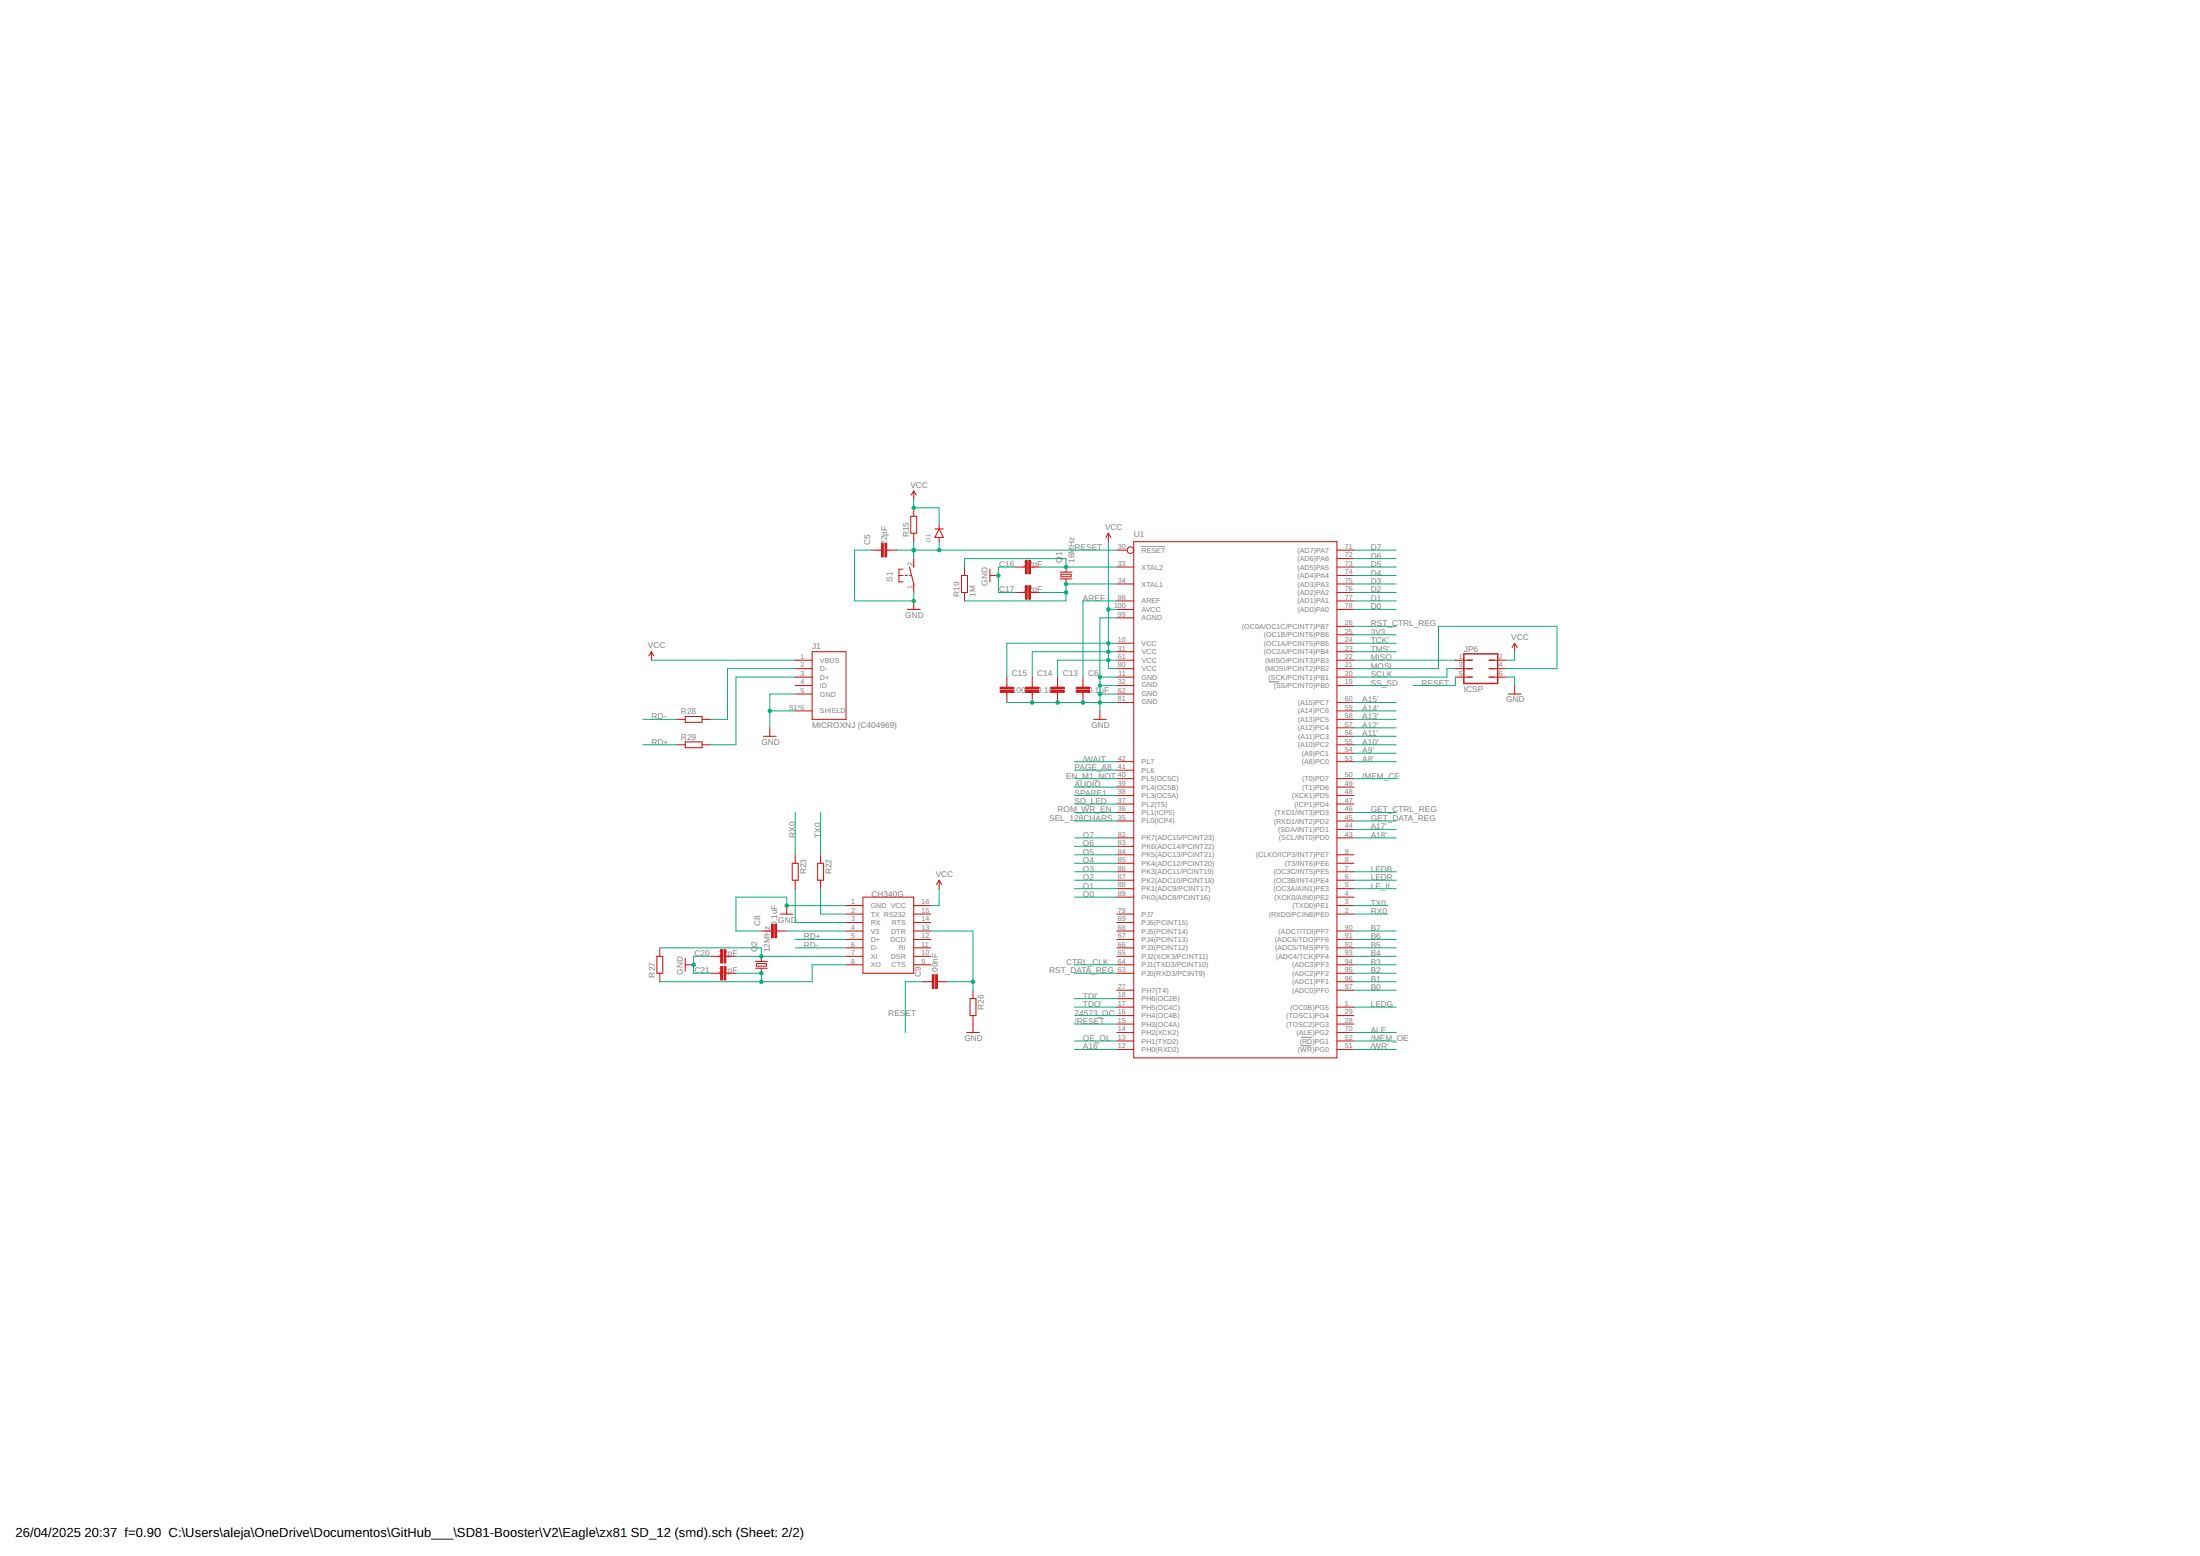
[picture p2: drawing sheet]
<svg xmlns="http://www.w3.org/2000/svg" width="594mm" height="420mm" viewBox="0 0 594 420" stroke-linecap="round" stroke-linejoin="round" font-family="sans-serif">
<path d="M308.2 147.6h6.3M342.7 184.1h2.6M351.3 282.4h2.7M351.5 280.1h2.7" fill="none" stroke="#808080" stroke-width=".27"/>
<g fill="none" stroke="#c90d0c" stroke-width=".27">
<path d="M245.9 139.4h1.6v4.6h-1.6zM246.7 132.5v2.3M246.7 137.1v2.3M246.7 132.5l.7 1.2M246.7 132.5l-.7 1.2M235.3 148.5h2.8M239.4 148.5h2.8M242.7 155.4h1.2M243.9 153.7h-1.2v3.4h1.2M244.5 155.4h.5M245.6 155.4h.6M245.6 153.1l1.1 4.6v2.3"/>
<path d="M246.7 144v2.3M246.7 150.8v2.3M252.5 142.8h2.2M253.6 142.8l1.1 2.3h-2.2zM253.6 141.7v1.1M253.6 145.1v1.2M259.7 155.4h1.6v4.6h-1.6zM260.5 153.1v2.3M260.5 160v2.3M267.3 155.4h2.3M267.3 153.7v3.4M274.2 160h2.7"/>
<path d="M274.2 153.1h2.7M278.3 160h2.7M278.3 153.1h2.7M286.3 154.5h3.2M286.3 156.3h3.2M286.5 155.1h2.7v.6h-2.7zM287.9 153.1v1.4M287.9 156.3v1.4M299.3 144l.7 1.1M299.3 144l-.7 1.1M299.3 144v2.3M301.6 157.7h4.6"/>
<path d="M301.6 153.1h4.6M301.6 148.5h2.8M306.2 146.3h54.8v139.4h-54.8zM361 160h4.6M361 157.7h4.6M361 155.4h4.6M361 153.1h4.6M361 150.8h4.6M361 148.5h4.6M175.9 176l.7 1.1M175.9 176l-.7 1.1M175.9 176v2.3"/>
<path d="M214.7 178.3h4.6M219.3 176h9.2v18.2h-9.2zM245 164.5h3.5M246.7 162.3v2.2M301.6 164.5h4.6M301.6 162.3h4.6M301.6 178.3h4.6M301.6 173.7h4.6M301.6 176h4.6M301.6 166.8h4.6M361 164.5h4.6M361 162.3h4.6"/>
<path d="M361 178.3h4.6M361 169.1h4.6M361 173.7h4.6M361 171.4h4.6M361 176h4.6M393 178.3h3.4M403.3 178.3h3.4M409 173.7l.7 1.1M409 173.7l-.7 1.1M409 173.7v2.3M182.8 194.2h2.2M185 193.5h4.6v1.6h-4.6z"/>
<path d="M189.6 194.2h2.3M206.2 198.8h3.4M207.9 196.5v2.3M214.7 192h4.6M214.7 180.6h4.6M214.7 182.8h4.6M214.7 185.1h4.6M214.7 187.4h4.6M271.9 182.8v2.8M271.9 186.9v2.8M278.7 182.8v2.8M278.7 186.9v2.8"/>
<path d="M285.6 182.8v2.8M285.6 186.9v2.8M292.4 182.8v2.8M292.4 186.9v2.8M295.3 194.2h3.4M297 192v2.2M301.6 189.7h4.6M301.6 180.6h4.6M301.6 182.8h4.6M301.6 185.1h4.6M301.6 187.4h4.6M361 198.8h4.6"/>
<path d="M361 196.5h4.6M361 194.2h4.6M361 192h4.6M361 189.7h4.6M361 180.6h4.6M361 182.8h4.6M361 185.1h4.6M393 180.6h3.4M393 182.8h3.4M403.3 180.6h3.4M403.3 182.8h3.4M407.3 187.4h3.4"/>
<path d="M409 185.1v2.3M182.8 201.1h2.2M185 200.3h4.6v1.6h-4.6zM189.6 201.1h2.3M301.6 205.7h4.6M301.6 217.1h4.6M301.6 210.2h4.6M301.6 212.5h4.6M301.6 219.4h4.6M301.6 214.8h4.6M301.6 208h4.6M361 205.7h4.6"/>
<path d="M361 203.4h4.6M361 201.1h4.6M361 217.1h4.6M361 210.2h4.6M361 212.5h4.6M361 219.4h4.6M361 214.8h4.6M213.9 233.1h1.6v4.6h-1.6zM214.7 230.8v2.3M214.7 237.7v2.3M220.8 233.1h1.6v4.6h-1.6zM221.6 230.8v2.3"/>
<path d="M221.6 237.7v2.3M253.6 237.7v2.3M253.6 237.7l.7 1.1M253.6 237.7l-.7 1.1M301.6 230.8h4.6M301.6 240h4.6M301.6 237.7h4.6M301.6 235.4h4.6M301.6 221.7h4.6M301.6 226.3h4.6M301.6 233.1h4.6M301.6 228.5h4.6"/>
<path d="M361 230.8h4.6M361 240h4.6M361 237.7h4.6M361 235.4h4.6M361 221.7h4.6M361 226.3h4.6M361 224h4.6M361 233.1h4.6M177.4 258.2h1.6v4.6h-1.6zM178.2 255.9v2.3M185 258.8v3.4M191.9 258.2h2.7"/>
<path d="M196 258.2h2.7M204 259.6h3.2M205.6 251.4h2.7M205.6 258.2v1.4M209.7 251.4h2.7M210.7 246.8h3.5M212.4 244.5v2.3M228.5 258.2h4.5M228.5 255.9h4.5M228.5 253.7h4.5M228.5 251.4h4.5M228.5 246.8h4.5"/>
<path d="M228.5 244.5h4.5M228.5 249.1h4.5M233 242.3h13.7v20.5h-13.7zM246.7 258.2h4.6M246.7 255.9h4.6M246.7 253.7h4.6M246.7 251.4h4.6M246.7 246.8h4.6M246.7 244.5h4.6M246.7 249.1h4.6M301.6 258.2h4.6M301.6 255.9h4.6"/>
<path d="M301.6 253.7h4.6M301.6 251.4h4.6M301.6 246.8h4.6M301.6 242.3h4.6M301.6 249.1h4.6M361 258.2h4.6M361 255.9h4.6M361 253.7h4.6M361 251.4h4.6M361 246.8h4.6M361 244.5h4.6M361 242.3h4.6"/>
<path d="M178.2 262.8v2.3M185 260.5h2.3M191.9 262.8h2.7M196 262.8h2.7M204 261.5h3.2M204.2 260.2h2.8v.7h-2.8zM205.6 261.5v1.3M228.5 260.5h4.5M246.7 260.5h4.6M249 265.1h2.8M253.1 265.1h2.8M261 278.8h3.5"/>
<path d="M261.9 269.7h1.6v4.5h-1.6zM262.7 267.4v2.3M262.7 274.2v4.6M301.6 267.4h4.6M301.6 262.8h4.6M301.6 260.5h4.6M301.6 278.8h4.6M301.6 271.9h4.6M301.6 274.2h4.6M301.6 276.5h4.6M301.6 269.7h4.6M361 267.4h4.6"/>
<path d="M361 265.1h4.6M361 262.8h4.6M361 260.5h4.6M361 278.8h4.6M361 271.9h4.6M361 274.2h4.6M361 276.5h4.6M301.6 281.1h4.6M301.6 283.4h4.6M361 281.1h4.6M361 283.4h4.6"/>
<circle cx="305.3" cy="148.5" r=".89"/>
</g>
<g fill="#c90d0c" stroke="#c90d0c" stroke-width=".27">
<path d="M239 146.7h.4v3.7h-.4z"/>
<path d="M238 146.7h.5v3.7h-.5z"/>
<path d="M290.6 186.5h3.7v.4h-3.7z"/>
<path d="M290.6 185.6h3.7v.4h-3.7z"/>
<path d="M283.8 186.5h3.6v.4h-3.6z"/>
<path d="M283.8 185.6h3.6v.4h-3.6z"/>
<path d="M276.9 186.5h3.7v.4h-3.7z"/>
<path d="M276.9 185.6h3.7v.4h-3.7z"/>
<path d="M270.1 186.5h3.6v.4h-3.6z"/>
<path d="M270.1 185.6h3.6v.4h-3.6z"/>
<path d="M277.8 151.3h.5v3.6h-.5z"/>
<path d="M276.9 151.3h.5v3.6h-.5z"/>
<path d="M277.8 158.2h.5v3.6h-.5z"/>
<path d="M276.9 158.2h.5v3.6h-.5z"/>
<path d="M209.3 249.6h.4v3.6h-.4z"/>
<path d="M208.3 249.6h.5v3.6h-.5z"/>
<path d="M252.7 263.3h.4v3.6h-.4z"/>
<path d="M251.8 263.3h.4v3.6h-.4z"/>
<path d="M195.5 256.4h.5v3.7h-.5z"/>
<path d="M194.6 256.4h.5v3.7h-.5z"/>
<path d="M195.5 261h.5v3.6h-.5z"/>
<path d="M194.6 261h.5v3.6h-.5z"/>
</g>
<path d="M395.3 176.6h9.1v8h-9.1zM396.4 178.3h1.2M402.1 178.3h1.2M396.4 180.6h1.2M396.4 182.8h1.2M402.1 180.6h1.2M402.1 182.8h1.2" fill="none" stroke="#c90d0c" stroke-width=".38"/>
<g fill="none" stroke="#0dab76" stroke-width=".27">
<path d="M246.7 134.8v2.3h6.9v4.6M235.3 148.5h-4.6v13.8h16v-2.3M242.2 148.5h59.4M246.7 146.3v4.5M253.6 146.3v2.2M260.5 153.1v-2.3h27.4v2.3M274.2 153.1h-4.6v6.9h4.6M281 153.1h20.6M281 160h6.9M299.3 146.3v34.3h2.3M301.6 157.7h-13.7v4.6h-27.4M365.6 148.5h11.4"/>
<path d="M365.6 153.1h11.4M365.6 160h11.4M365.6 150.8h11.4M365.6 157.7h11.4M365.6 155.4h11.4M175.9 178.3h38.8M299.3 164.5h2.3M301.6 166.8h-4.6v25.2M301.6 162.3h-9.2v20.5M301.6 173.7h-29.7v9.1M301.6 176h-22.9v6.8M301.6 178.3h-16v4.5"/>
<path d="M365.6 162.3h11.4M365.6 164.5h11.4M365.6 173.7h11.4M365.6 176h11.4M365.6 178.3h27.4M365.6 169.1h11.4M365.6 171.4h11.4M409 176v2.3h-2.3M173.6 194.2h9.2M207.9 192h6.8M214.7 182.8h-16v18.3h-6.8M214.7 187.4h-6.8v9.1"/>
<path d="M214.7 180.6h-18.3v13.6h-4.5M271.9 189.7h29.7M297 182.8h4.6M297 187.4h4.6M297 185.1h4.6M365.6 189.7h11.4M365.6 185.1h9.1M365.6 192h11.4M365.6 180.6h22.8v-11.5h32v11.5h-13.7M365.6 198.8h11.4M365.6 196.5h11.4M365.6 194.2h11.4"/>
<path d="M393 180.6h-2.3v2.2h-25.1M393 182.8v2.3h-11.4M406.7 182.8h2.3v2.3M173.6 201.1h9.2M214.7 219.4v11.4M221.6 219.4v11.4M290.2 210.2h11.4M290.2 219.4h11.4M290.2 217.1h11.4M290.2 214.8h11.4M290.2 212.5h11.4M290.2 208h11.4"/>
<path d="M290.2 205.7h11.4M365.6 210.2h11.4M365.6 219.4h11.4M365.6 205.7h11.4M365.6 203.4h11.4M365.6 201.1h11.4M214.7 240v9.1h13.8M221.6 240v6.8h6.9M253.6 240v4.5h-2.3M290.2 221.7h11.4M290.2 240h11.4M290.2 237.7h11.4"/>
<path d="M290.2 235.4h11.4M290.2 233.1h11.4M290.2 230.8h11.4M290.2 228.5h11.4M290.2 226.3h11.4M365.6 221.7h11.4M365.6 240h11.4M365.6 237.7h11.4M365.6 235.4h11.4M365.6 226.3h11.4M365.6 224h11.4M178.2 255.9h27.4v2.3"/>
<path d="M191.9 258.2h-4.6v4.6h4.6M198.7 258.2h29.8M212.4 251.4h16.1M214.7 255.9h13.8M214.7 253.7h13.8M228.5 244.5h-16.1v-2.2h-13.7v9.1h6.9M251.3 251.4h11.4v16M290.2 242.3h11.4M365.6 244.5h9.1M365.6 251.4h11.4M365.6 258.2h11.4M365.6 246.8h9.1"/>
<path d="M365.6 255.9h11.4M365.6 253.7h11.4M198.7 262.8h6.9v2.3M228.5 260.5h-9.2v4.6h-41.1M249 265.1h-4.5v13.7M255.9 265.1h6.8M290.2 262.8h11.4M290.2 276.5h11.4M290.2 274.2h11.4M290.2 269.7h11.4M290.2 260.5h11.4M290.2 271.9h11.4"/>
<path d="M365.6 262.8h11.4M365.6 265.1h11.4M365.6 278.8h11.4M365.6 260.5h11.4M365.6 267.4h11.4M365.6 271.9h11.4M290.2 281.1h11.4M290.2 283.4h11.4M365.6 281.1h11.4M365.6 283.4h11.4"/>
</g>
<g fill="#0dab76" stroke="#0dab76" stroke-width=".27">
<circle cx="297" cy="189.7" r=".47"/>
<circle cx="297" cy="187.4" r=".47"/>
<circle cx="297" cy="185.1" r=".47"/>
<circle cx="297" cy="182.8" r=".47"/>
<circle cx="278.7" cy="189.7" r=".47"/>
<circle cx="285.6" cy="189.7" r=".47"/>
<circle cx="292.4" cy="189.7" r=".47"/>
<circle cx="246.7" cy="162.3" r=".47"/>
<circle cx="269.6" cy="155.4" r=".47"/>
<circle cx="212.4" cy="244.5" r=".47"/>
<circle cx="187.3" cy="260.5" r=".47"/>
<circle cx="207.9" cy="192" r=".47"/>
<circle cx="246.7" cy="137.1" r=".47"/>
<circle cx="299.3" cy="164.5" r=".47"/>
<circle cx="299.3" cy="173.7" r=".47"/>
<circle cx="299.3" cy="176" r=".47"/>
<circle cx="299.3" cy="178.3" r=".47"/>
<circle cx="246.7" cy="148.5" r=".47"/>
<circle cx="253.6" cy="148.5" r=".47"/>
<circle cx="287.9" cy="153.1" r=".47"/>
<circle cx="287.9" cy="160" r=".47"/>
<circle cx="287.9" cy="157.7" r=".47"/>
<circle cx="205.6" cy="258.2" r=".47"/>
<circle cx="205.6" cy="265.1" r=".47"/>
<circle cx="205.6" cy="262.8" r=".47"/>
<circle cx="262.7" cy="265.1" r=".47"/>
</g>
<g font-size="3.5">
<text x="4.2" y="415">26/04/2025</text>
<text x="22.9" y="415">20:37 f=0.90 C:\Users\aleja\OneDrive\Documentos\GitHub___\SD81-Booster\V2\Eagle\zx81 SD_12 (smd).sch (Sheet: 2/2)</text>
</g>
<g font-size="2.2" fill="#808080">
<text x="245.8" y="131.6">VCC</text>
<text x="298.4" y="143.1">VCC</text>
<text x="235" y="147.2" transform="rotate(-90 235 147.2)">C5</text>
<text x="239.5" y="147.2" transform="rotate(-90 239.5 147.2)">22pF</text>
<text x="245.4" y="145.1" transform="rotate(-90 245.4 145.1)">R15</text>
<text x="290.2" y="148.6">RESET</text>
<text x="306.2" y="145.1">U1</text>
<text x="370.2" y="148.6">D7</text>
<text x="269.8" y="153">C16</text>
<text x="276.4" y="153">2</text>
<text x="277.6" y="153">2</text>
<text x="278.9" y="153">pF</text>
<text x="286.7" y="152" transform="rotate(-90 286.7 152)">Q</text>
<text x="286.7" y="150.2" transform="rotate(-90 286.7 150.2)">1</text>
<text x="290.2" y="152" transform="rotate(-90 290.2 152)">16MHz</text>
<text x="370.2" y="155.4">D4</text>
<text x="370.2" y="153.1">D5</text>
<text x="370.2" y="150.8">D6</text>
<text x="241" y="157.1" transform="rotate(-90 241 157.1)">S1</text>
<text x="259.1" y="161.1" transform="rotate(-90 259.1 161.1)">R19</text>
<text x="263.4" y="161.1" transform="rotate(-90 263.4 161.1)">1M</text>
<text x="266.6" y="158.1" transform="rotate(-90 266.6 158.1)">GND</text>
<text x="269.8" y="159.9">C17</text>
<text x="276.4" y="159.9">2</text>
<text x="277.6" y="159.9">2</text>
<text x="278.9" y="159.9">pF</text>
<text x="370.2" y="160">D2</text>
<text x="370.2" y="157.7">D3</text>
<text x="244.5" y="166.8">GND</text>
<text x="292.4" y="162.3">AREF</text>
<text x="370.2" y="164.5">D0</text>
<text x="370.2" y="162.3">D1</text>
<text x="370.2" y="169.1">RST_CTRL_REG</text>
<text x="370.2" y="173.7">TCK'</text>
<text x="370.2" y="171.4">3V3</text>
<text x="408.1" y="172.8">VCC</text>
<text x="175" y="175.1">VCC</text>
<text x="219.3" y="175.3">J1</text>
<text x="370.2" y="178.3">MISO</text>
<text x="370.2" y="176">TMS'</text>
<text x="395.3" y="176">JP6</text>
<text x="273.2" y="182.5">C15</text>
<text x="280.1" y="182.5">C14</text>
<text x="287" y="182.5">C13</text>
<text x="293.8" y="182.5">C6</text>
<text x="370.2" y="180.5">MOSI</text>
<text x="370.2" y="182.8">SCLK</text>
<text x="370.2" y="185.1">SS_SD</text>
<text x="383.9" y="185.1">RESET</text>
<text x="273.2" y="187.1">100nF 0.1uF</text>
<text x="293.8" y="187.1">0.1uF</text>
<text x="367.9" y="192">A14'</text>
<text x="367.9" y="189.7">A15'</text>
<text x="395.3" y="186.8">ICSP</text>
<text x="406.7" y="189.7">GND</text>
<text x="175.9" y="194.3">RD-</text>
<text x="183.9" y="192.9">R28</text>
<text x="219.3" y="196.6">MICROXNJ (C404969)</text>
<text x="294.7" y="196.5">GND</text>
<text x="367.9" y="196.5">A12'</text>
<text x="367.9" y="194.3">A13'</text>
<text x="175.9" y="201.1">RD+</text>
<text x="183.9" y="199.8">R29</text>
<text x="205.6" y="201.1">GND</text>
<text x="367.9" y="198.8">A11'</text>
<text x="367.9" y="203.4">A9'</text>
<text x="367.9" y="201.1">A10'</text>
<text x="290.2" y="208">PAGE_A8</text>
<text x="292.4" y="205.7">/WAIT</text>
<text x="367.9" y="205.7">A8'</text>
<text x="287.9" y="210.3">EN_M1_NOT</text>
<text x="290.2" y="214.8">SPARE1</text>
<text x="290.2" y="212.5">AUDIO</text>
<text x="367.9" y="210.3">/MEM_CE</text>
<text x="283.3" y="221.7">SEL_128CHARS</text>
<text x="285.6" y="219.4">ROM_WR_EN</text>
<text x="290.2" y="217.1">SD_LED</text>
<text x="370.2" y="221.7">GET_DATA_REG</text>
<text x="370.2" y="219.4">GET_CTRL_REG</text>
<text x="214.7" y="226.2" transform="rotate(-90 214.7 226.2)">RX0</text>
<text x="221.6" y="226.2" transform="rotate(-90 221.6 226.2)">TX0</text>
<text x="292.4" y="226.2">O7</text>
<text x="370.2" y="226.2">A18'</text>
<text x="370.2" y="224">A17'</text>
<text x="292.4" y="233.1">O4</text>
<text x="292.4" y="230.8">O5</text>
<text x="292.4" y="228.5">O6</text>
<text x="217.7" y="236.1" transform="rotate(-90 217.7 236.1)">R23</text>
<text x="224.6" y="236.1" transform="rotate(-90 224.6 236.1)">R22</text>
<text x="252.7" y="236.8">VCC</text>
<text x="292.4" y="240">O1</text>
<text x="292.4" y="237.7">O2</text>
<text x="292.4" y="235.4">O3</text>
<text x="370.2" y="240">LE_IL</text>
<text x="370.2" y="237.7">LEDR</text>
<text x="370.2" y="235.4">LEDB</text>
<text x="235.3" y="242.2">CH340G</text>
<text x="292.4" y="242.2">O0</text>
<text x="370.2" y="244.5">TX0</text>
<text x="205.3" y="250" transform="rotate(-90 205.3 250)">C8</text>
<text x="209.8" y="250" transform="rotate(-90 209.8 250)">0.1uF</text>
<text x="210.2" y="249.1">GND</text>
<text x="370.2" y="246.8">RX0</text>
<text x="370.2" y="251.4">B7</text>
<text x="204.5" y="257.1" transform="rotate(-90 204.5 257.1)">Q</text>
<text x="204.5" y="255.4" transform="rotate(-90 204.5 255.4)">2</text>
<text x="207.9" y="257.1" transform="rotate(-90 207.9 257.1)">12MHz</text>
<text x="217" y="253.7">RD+</text>
<text x="217" y="256">RD-</text>
<text x="370.2" y="256">B5</text>
<text x="370.2" y="253.7">B6</text>
<text x="176.8" y="264" transform="rotate(-90 176.8 264)">R27</text>
<text x="184.4" y="263.2" transform="rotate(-90 184.4 263.2)">GND</text>
<text x="187.5" y="258.1">C20</text>
<text x="187.5" y="262.7">C21</text>
<text x="194.1" y="258.1">2</text>
<text x="194.1" y="262.7">2</text>
<text x="195.3" y="258.1">2</text>
<text x="195.3" y="262.7">2</text>
<text x="196.6" y="258.1">pF</text>
<text x="196.6" y="262.7">pF</text>
<text x="248.7" y="263.7" transform="rotate(-90 248.7 263.7)">C9</text>
<text x="253.3" y="263.7" transform="rotate(-90 253.3 263.7)">100nF</text>
<text x="283.3" y="262.8">RST_DATA_REG</text>
<text x="287.9" y="260.5">CTRL_CLK</text>
<text x="370.2" y="262.8">B2</text>
<text x="370.2" y="260.5">B3</text>
<text x="370.2" y="258.2">B4</text>
<text x="292.4" y="269.7">TDI'</text>
<text x="370.2" y="267.4">B0</text>
<text x="370.2" y="265.1">B1</text>
<text x="239.9" y="274.2">RES</text>
<text x="244.5" y="274.2">ET</text>
<text x="265.7" y="272.7" transform="rotate(-90 265.7 272.7)">R26</text>
<text x="290.2" y="274.2">74573_OC</text>
<text x="292.4" y="272">TDO'</text>
<text x="370.2" y="272">LEDG</text>
<text x="260.5" y="281.1">GND</text>
<text x="290.2" y="276.5">/RESET</text>
<text x="292.4" y="281.1">OE_OL</text>
<text x="370.2" y="278.8">ALE</text>
<text x="370.2" y="281.1">/MEM_OE</text>
<text x="292.4" y="283.4">A16'</text>
<text x="370.2" y="283.4">/WR'</text>
</g>
<g font-size="1.9" fill="#808080">
<text x="301.9" y="148.2">30</text>
<text x="308.3" y="149.2">RESET</text>
<text x="350.4" y="149.2">(AD7)PA7</text>
<text x="363.1" y="148.2">71</text>
<text x="246.4" y="152.8" transform="rotate(-90 246.4 152.8)">2</text>
<text x="301.9" y="152.8">33</text>
<text x="308.3" y="153.8">XTAL2</text>
<text x="350.4" y="153.8">(AD5)PA5</text>
<text x="350.4" y="151.5">(AD6)PA6</text>
<text x="363.1" y="155.1">74</text>
<text x="363.1" y="152.8">73</text>
<text x="363.1" y="150.5">72</text>
<text x="246.4" y="159.1" transform="rotate(-90 246.4 159.1)">1</text>
<text x="301.9" y="161.9">98</text>
<text x="301.9" y="157.4">34</text>
<text x="308.3" y="158.4">XTAL1</text>
<text x="350.4" y="160.7">(AD2)PA2</text>
<text x="350.4" y="158.4">(AD3)PA3</text>
<text x="350.4" y="156.1">(AD4)PA4</text>
<text x="363.1" y="161.9">77</text>
<text x="363.1" y="159.7">76</text>
<text x="363.1" y="157.4">75</text>
<text x="300.8" y="164.2">100</text>
<text x="301.9" y="166.5">99</text>
<text x="308.3" y="167.5">AGND</text>
<text x="308.3" y="162.9">AREF</text>
<text x="308.3" y="165.2">AVCC</text>
<text x="350.4" y="165.2">(AD0)PA0</text>
<text x="350.4" y="163">(AD1)PA1</text>
<text x="363.1" y="164.2">78</text>
<text x="301.9" y="173.4">10</text>
<text x="335.4" y="169.8">(OC0A/OC1C/PCINT7)PB7</text>
<text x="341.3" y="172.1">(OC1B/PCINT6)PB6</text>
<text x="363.1" y="168.8">26</text>
<text x="363.1" y="173.4">24</text>
<text x="363.1" y="171.1">25</text>
<text x="216.1" y="177.9">1</text>
<text x="221.4" y="178.9">VBUS</text>
<text x="301.9" y="175.7">31</text>
<text x="301.9" y="177.9">61</text>
<text x="308.3" y="174.4">VCC</text>
<text x="308.3" y="179">VCC</text>
<text x="308.3" y="176.7">VCC</text>
<text x="341.3" y="174.4">(OC1A/PCINT5)PB5</text>
<text x="341.3" y="176.7">(OC2A/PCINT4)PB4</text>
<text x="341.6" y="178.9">(MISO/PCINT3)PB3</text>
<text x="363.1" y="177.9">22</text>
<text x="363.1" y="175.7">23</text>
<text x="393.9" y="177.9">1</text>
<text x="404.8" y="177.9">2</text>
<text x="216.1" y="180.2">2</text>
<text x="216.1" y="182.5">3</text>
<text x="216.1" y="184.8">4</text>
<text x="221.4" y="181.2">D-</text>
<text x="221.4" y="183.5">D+</text>
<text x="221.4" y="185.8">ID</text>
<text x="301.9" y="184.8">32</text>
<text x="301.9" y="180.2">80</text>
<text x="302" y="182.5">11</text>
<text x="308.3" y="183.5">GND</text>
<text x="308.3" y="185.5">GND</text>
<text x="308.3" y="181.3">VCC</text>
<text x="341.6" y="181.2">(MOSI/PCINT2)PB2</text>
<text x="342.6" y="183.5">(SCK/PCINT1)PB1</text>
<text x="344" y="185.8">(SS/PCINT0)PB0</text>
<text x="363.1" y="180.2">21</text>
<text x="363.1" y="182.5">20</text>
<text x="363.1" y="184.8">19</text>
<text x="393.9" y="180.2">3</text>
<text x="393.9" y="182.5">5</text>
<text x="404.8" y="180.2">4</text>
<text x="404.8" y="182.5">6</text>
<text x="213" y="191.7">S1*6</text>
<text x="216.1" y="187.1">5</text>
<text x="221.4" y="188.1">GND</text>
<text x="301.9" y="187.1">62</text>
<text x="301.9" y="189.4">81</text>
<text x="308.3" y="187.8">GND</text>
<text x="308.3" y="190.1">GND</text>
<text x="350.4" y="190.4">(A15)PC7</text>
<text x="363.1" y="191.7">59</text>
<text x="363.1" y="189.4">60</text>
<text x="221.4" y="192.7">SHIELD</text>
<text x="350.4" y="197.2">(A12)PC4</text>
<text x="350.4" y="194.9">(A13)PC5</text>
<text x="350.4" y="192.7">(A14)PC6</text>
<text x="363.1" y="196.2">57</text>
<text x="363.1" y="193.9">58</text>
<text x="350.4" y="201.8">(A10)PC2</text>
<text x="350.6" y="199.5">(A11)PC3</text>
<text x="363.1" y="203.1">54</text>
<text x="363.1" y="200.8">55</text>
<text x="363.1" y="198.5">56</text>
<text x="301.9" y="209.9">40</text>
<text x="301.9" y="207.6">41</text>
<text x="301.9" y="205.4">42</text>
<text x="308.3" y="208.7">PL6</text>
<text x="308.3" y="206.4">PL7</text>
<text x="351.5" y="206.4">(A8)PC0</text>
<text x="351.5" y="204.1">(A9)PC1</text>
<text x="363.1" y="205.4">53</text>
<text x="363.1" y="209.9">50</text>
<text x="301.9" y="214.5">38</text>
<text x="301.9" y="212.2">39</text>
<text x="308.3" y="215.5">PL3(OC5A)</text>
<text x="308.3" y="213.2">PL4(OC5B)</text>
<text x="308.3" y="210.9">PL5(OC5C)</text>
<text x="348.8" y="215.5">(XCK1)PD5</text>
<text x="351.6" y="210.9">(T0)PD7</text>
<text x="351.6" y="213.2">(T1)PD6</text>
<text x="363.1" y="212.2">49</text>
<text x="363.1" y="214.5">48</text>
<text x="301.9" y="221.4">35</text>
<text x="301.9" y="219.1">36</text>
<text x="301.9" y="216.8">37</text>
<text x="308.3" y="220.1">PL1(ICP5)</text>
<text x="308.3" y="217.8">PL2(T5)</text>
<text x="344.2" y="220.1">(TXD1/INT3)PD3</text>
<text x="349.6" y="217.8">(ICP1)PD4</text>
<text x="363.1" y="216.8">47</text>
<text x="363.1" y="221.4">45</text>
<text x="363.1" y="219.1">46</text>
<text x="301.9" y="225.9">82</text>
<text x="308.3" y="226.9">PK7(ADC15/PCINT23)</text>
<text x="308.3" y="222.4">PL0(ICP4)</text>
<text x="344" y="222.4">(RXD1/INT2)PD2</text>
<text x="345.2" y="224.7">(SDA/INT1)PD1</text>
<text x="345.4" y="226.9">(SCL/INT0)PD0</text>
<text x="363.1" y="225.9">43</text>
<text x="363.1" y="223.6">44</text>
<text x="301.9" y="232.8">85</text>
<text x="301.9" y="230.5">84</text>
<text x="301.9" y="228.2">83</text>
<text x="308.3" y="233.8">PK4(ADC12/PCINT20)</text>
<text x="308.3" y="231.5">PK5(ADC13/PCINT21)</text>
<text x="308.3" y="229.2">PK6(ADC14/PCINT22)</text>
<text x="339.1" y="231.5">(CLKO/ICP3/INT7)PE7</text>
<text x="347" y="233.8">(T3/INT6)PE6</text>
<text x="363.1" y="230.5">9</text>
<text x="363.1" y="232.8">8</text>
<text x="301.9" y="239.6">88</text>
<text x="301.9" y="237.4">87</text>
<text x="301.9" y="235.1">86</text>
<text x="308.3" y="238.4">PK2(ADC10/PCINT18)</text>
<text x="308.3" y="236.1">PK3(ADC11/PCINT19)</text>
<text x="343.9" y="236.1">(OC3C/INT5)PE5</text>
<text x="344" y="238.4">(OC3B/INT4)PE4</text>
<text x="363.1" y="239.6">5</text>
<text x="363.1" y="237.4">6</text>
<text x="363.1" y="235.1">7</text>
<text x="229.8" y="244.2">1</text>
<text x="235.1" y="245.2">GND VCC</text>
<text x="248.8" y="244.2">16</text>
<text x="301.9" y="241.9">89</text>
<text x="308.3" y="242.9">PK0(ADC8/PCINT16)</text>
<text x="308.3" y="240.6">PK1(ADC9/PCINT17)</text>
<text x="343.9" y="240.7">(OC3A/AIN1)PE3</text>
<text x="344.1" y="242.9">(XCK0/AIN0)PE2</text>
<text x="349" y="245.2">(TXD0)PE1</text>
<text x="363.1" y="244.2">3</text>
<text x="363.1" y="241.9">4</text>
<text x="229.8" y="248.8">3</text>
<text x="229.8" y="246.5">2</text>
<text x="229.8" y="251.1">4</text>
<text x="235.1" y="249.8">RX</text>
<text x="235.1" y="247.5">TX RS232</text>
<text x="240.8" y="249.8">RTS</text>
<text x="248.8" y="251.1">13</text>
<text x="248.8" y="246.5">15</text>
<text x="248.8" y="248.8">14</text>
<text x="301.9" y="251.1">68</text>
<text x="301.9" y="248.8">69</text>
<text x="301.9" y="246.5">79</text>
<text x="308.3" y="249.8">PJ6(PCINT15)</text>
<text x="308.3" y="247.5">PJ7</text>
<text x="342.6" y="247.5">(RXD0/PCIN8)PE0</text>
<text x="363.1" y="251.1">90</text>
<text x="363.1" y="246.5">2</text>
<text x="229.8" y="253.4">5</text>
<text x="229.8" y="255.6">6</text>
<text x="229.8" y="257.9">7</text>
<text x="235.1" y="254.4">D+</text>
<text x="235.1" y="256.6">D-</text>
<text x="235.1" y="252.1">V3</text>
<text x="240.4" y="254.4">DCD</text>
<text x="240.6" y="252.1">DTR</text>
<text x="242.7" y="256.6">RI</text>
<text x="248.8" y="253.4">12</text>
<text x="248.8" y="257.9">10</text>
<text x="248.8" y="255.6">11</text>
<text x="301.9" y="257.9">65</text>
<text x="301.9" y="255.6">66</text>
<text x="301.9" y="253.4">67</text>
<text x="308.3" y="256.6">PJ3(PCINT12)</text>
<text x="308.3" y="254.4">PJ4(PCINT13)</text>
<text x="308.3" y="252.1">PJ5(PCINT14)</text>
<text x="344.3" y="254.4">(ADC6/TDO)PF6</text>
<text x="344.3" y="256.6">(ADC5/TMS)PF5</text>
<text x="345.3" y="252.1">(ADC7/TDI)PF7</text>
<text x="363.1" y="257.9">93</text>
<text x="363.1" y="255.6">92</text>
<text x="363.1" y="253.4">91</text>
<text x="229.8" y="260.2">8</text>
<text x="235.1" y="258.9">XI</text>
<text x="235.1" y="261.2">XO</text>
<text x="240.5" y="258.9">DSR</text>
<text x="240.7" y="261.2">CTS</text>
<text x="248.8" y="260.2">9</text>
<text x="301.9" y="262.5">63</text>
<text x="301.9" y="260.2">64</text>
<text x="308.3" y="263.5">PJ0(RXD3/PCINT9)</text>
<text x="308.3" y="261.2">PJ1(TXD3/PCINT10)</text>
<text x="308.3" y="258.9">PJ2(XCK3/PCINT11)</text>
<text x="344.5" y="258.9">(ADC4/TCK)PF4</text>
<text x="348.9" y="263.5">(ADC2)PF2</text>
<text x="348.9" y="261.2">(ADC3)PF3</text>
<text x="363.1" y="262.5">95</text>
<text x="363.1" y="260.2">94</text>
<text x="301.9" y="269.3">18</text>
<text x="301.9" y="267.1">27</text>
<text x="308.3" y="268.1">PH7(T4)</text>
<text x="348.9" y="268.1">(ADC0)PF0</text>
<text x="348.9" y="265.8">(ADC1)PF1</text>
<text x="363.1" y="267.1">97</text>
<text x="363.1" y="264.8">96</text>
<text x="301.9" y="273.9">16</text>
<text x="301.9" y="271.6">17</text>
<text x="308.3" y="274.9">PH4(OC4B)</text>
<text x="308.3" y="272.6">PH5(OC4C)</text>
<text x="308.3" y="270.4">PH6(OC2B)</text>
<text x="347.3" y="274.9">(TOSC1)PG4</text>
<text x="348.5" y="272.6">(OC0B)PG5</text>
<text x="363.1" y="271.6">1</text>
<text x="363.1" y="273.9">29</text>
<text x="301.9" y="280.8">13</text>
<text x="301.9" y="278.5">14</text>
<text x="301.9" y="276.2">15</text>
<text x="308.3" y="281.8">PH1(TXD2)</text>
<text x="308.3" y="279.5">PH2(XCK2)</text>
<text x="308.3" y="277.2">PH3(OC4A)</text>
<text x="347.3" y="277.2">(TOSC2)PG3</text>
<text x="350.1" y="279.5">(ALE)PG2</text>
<text x="351" y="281.8">(RD)PG1</text>
<text x="363.1" y="278.5">70</text>
<text x="363.1" y="280.8">52</text>
<text x="363.1" y="276.2">28</text>
<text x="301.9" y="283.1">12</text>
<text x="308.3" y="284.1">PH0(RXD2)</text>
<text x="350.4" y="284.1">(WR)PG0</text>
<text x="363.1" y="283.1">51</text>
</g>
<text font-size="1.6" fill="#808080" x="251.3" y="146.3" transform="rotate(-90 251.3 146.3)">D1</text>
</svg>
